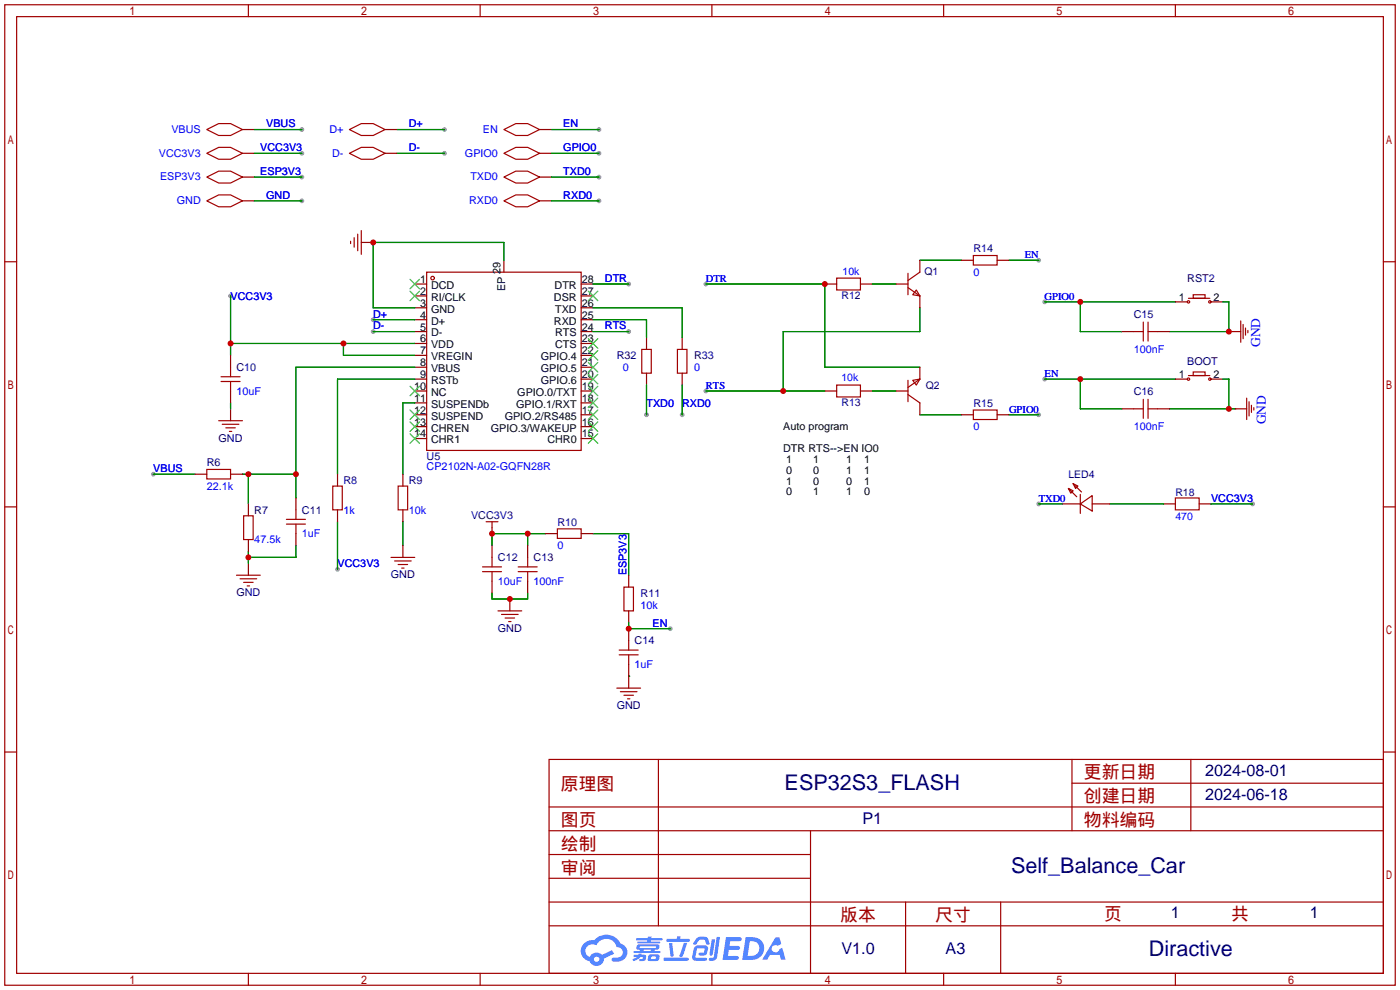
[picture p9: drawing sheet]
<svg xmlns="http://www.w3.org/2000/svg" width="299mm" height="212mm" viewBox="0 0 299 212" stroke-linecap="round" stroke-linejoin="round" font-family="sans-serif">
<g fill="#999">
<circle cx="79.8" cy="70.9" r=".51"/>
<circle cx="49.3" cy="63.2" r=".51"/>
<circle cx="32.8" cy="101.3" r=".51"/>
<circle cx="72.1" cy="121.7" r=".51"/>
<circle cx="134.4" cy="70.9" r=".51"/>
<circle cx="134.4" cy="60.7" r=".51"/>
<circle cx="223.3" cy="81" r=".51"/>
<circle cx="223.3" cy="64.5" r=".51"/>
<circle cx="222" cy="107.7" r=".51"/>
<circle cx="150.9" cy="60.7" r=".51"/>
<circle cx="222" cy="55.6" r=".51"/>
<circle cx="222" cy="88.6" r=".51"/>
<circle cx="267.7" cy="107.7" r=".51"/>
<circle cx="64.5" cy="27.7" r=".51"/>
<circle cx="64.5" cy="32.8" r=".51"/>
<circle cx="64.5" cy="42.9" r=".51"/>
<circle cx="128" cy="27.7" r=".51"/>
<circle cx="128" cy="32.8" r=".51"/>
<circle cx="128" cy="37.8" r=".51"/>
<circle cx="128" cy="42.9" r=".51"/>
<circle cx="79.8" cy="68.3" r=".51"/>
<circle cx="95" cy="32.8" r=".51"/>
<circle cx="95" cy="27.7" r=".51"/>
<circle cx="64.5" cy="37.8" r=".51"/>
<circle cx="145.8" cy="88.6" r=".51"/>
<circle cx="138.2" cy="88.6" r=".51"/>
<circle cx="150.9" cy="83.6" r=".51"/>
<circle cx="143.3" cy="134.4" r=".51"/>
</g>
<g fill="none" stroke="#a10000" stroke-width=".25">
<path d="M1 1h297.2v209.6h-297.2zM3.6 3.6h292.1v204.4h-292.1zM53.1 1v2.6M102.6 1v2.6M152.1 1v2.6M201.7 1v2.6M251.2 1v2.6M1 55.9h2.6M295.7 55.9h2.5M1 108.3h2.6M295.7 108.3h2.5M1 160.7h2.6"/>
<path d="M117.3 162.3h178.4v45.7h-178.4zM117.3 177.5h178.4M117.3 172.5h178.4M140.7 162.3v35.6M173.2 177.5v30.5M229.1 162.3v15.2M229.1 167.4h66.6M254.5 162.3v15.2M295.7 160.7h2.5M117.3 182.6h55.9M117.3 197.9h178.4M117.3 192.8h178.4"/>
<path d="M117.3 187.7h55.9M193.5 192.8v15.2M213.9 192.8v15.2M53.1 208v2.6M102.6 208v2.6M152.1 208v2.6M201.7 208v2.6M251.2 208v2.6"/>
</g>
<g fill="#5487ff">
<path d="M155.2 200.3h2.6a.48 .48 0 0 1 .7 .4 .48 .48 0 0 1-.6 .4h-1.8l-.2 1.1h1.9a.43 .43 0 0 1 .4 .4 .43 .43 0 0 1-.5 .4h-1.9l-.2 1.3h1.7a.45 .45 0 0 1 .5 .2 .45 .45 0 0 1-.1 .6h-3.3z"/>
<path d="M165.7 200.3h.9l.4 1.5-.8 .3a.84 .84 0 0 0-1.2 .3 .84 .84 0 0 0 .4 1.1 .84 .84 0 0 0 1.1-.4l.1-.2 .6-.3 .7 2.5h-1l-.2-1h-2.1l-.6 1h-1.1z"/>
<path d="M152.1 200.8h.7l-.5 3.1a.36 .36 0 0 1-.3 .3 .36 .36 0 0 1-.4-.3z"/>
<path d="M153.2 200.2h.7l-.6 4.3a1.13 1.13 0 0 1-1.8 .6l.2-.4h.7l.2-.2z"/>
<path d="M148.9 200.6l.6-.4h1a.77 .77 0 0 1 .9 .5l.3 1-.2 .2h-.5l-.3-.9-.2-.2-1 .1-.7 1-.6-.1-.1-.2z"/>
<path d="M148.4 202.4l.6-.3h1.7a.81 .81 0 0 1 .7 .5 .81 .81 0 0 1-.2 .8 .81 .81 0 0 1-.9 .8h-.7a.32 .32 0 0 1-.3-.3 .32 .32 0 0 1 .4-.3h.7l.2-.9-1.6 .1-.4 1.8 2.2 .1a.32 .32 0 0 1 .3 .4 .32 .32 0 0 1-.4 .2h-2.2l-.5-.3-.1-.5z"/>
<path d="M141.9 204.7h5a.33 .33 0 0 1 .3 .3 .33 .33 0 0 1-.3 .3h-4.9l-.2-.1z"/>
<path d="M146.1 201.5h.8l-.7 2a.98 .98 0 0 1-.7 1.1l-.3-.3z"/>
<path d="M143 201.6h.7l.3 2.5a.34 .34 0 0 1-.3 .4 .34 .34 0 0 1-.4-.3z"/>
<path d="M142.5 200.7h2.1l.3-.6h.6l-.1 .6h1.7a.32 .32 0 0 1 .4 .3 .32 .32 0 0 1-.4 .3h-4.5l-.2-.2z"/>
<path d="M135.5 204.1h.9l.1-.3h.6v.3h.8a.82 .82 0 0 1-.5 1.3h-.8v-.4l.7-.1 .1-.3a.68 .68 0 0 0-1 .4l-1.1 .4-.1-.4 .9-.5h-.7z"/>
<path d="M136 200.5h2.4l.1-.3h.7v.3h2.2l.2 .3-.2 .2h-2.3v.2h1.8l.2 .3-.2 .1h-4.5l-.1-.4h2l.1-.2h-2.3l-.1-.2z"/>
<path d="M159.4 200.3l-.8 4.9h1.7a2.5 2.5 0 0 0 3-2.5 2.5 2.5 0 0 0-3.1-2.4zM160.3 201.1a1.61 1.61 0 0 1 2 1.5 1.61 1.61 0 0 1-1.8 1.7h-.7z"/>
<path d="M136.2 202a.55 .55 0 0 0-.2 .8 .55 .55 0 0 0 .7 .2l.1 .3h-1.3v.3l5.4 .1 .3-.2-.2-.2h-1.2l.2-.3a.7 .7 0 0 0 .8-.3 .7 .7 0 0 0 0-.8l-4.2-.1zM136.8 202.3l3.3-.1 .1 .1-.2 .3h-3.2zM137.5 203h1.7l-.2 .3h-1.4z"/>
<path d="M138.6 204.2a1.05 1.05 0 0 0 0 1.2 2.91 2.91 0 0 0 2.2-.2 .98 .98 0 0 0 0-1.2h-1.6zM139.2 204.5l.9-.1 .1 .4-.2 .2-.8-.1z"/>
<path d="M124.9 201.6a2.23 2.23 0 0 0-.7 2.3 2.23 2.23 0 0 0 1.8 1.6 1.58 1.58 0 0 0 1.8 .9 1.58 1.58 0 0 0 1.3-1.5l2.2-1.1-.5-.7-2.1 1a1.65 1.65 0 0 0-2.7 .4 1.45 1.45 0 0 1-.8-1.9 1.45 1.45 0 0 1 2-.7l.3 .1a2.3 2.3 0 0 1 2.3-1.3 2.3 2.3 0 0 1 2 1.7 1.12 1.12 0 0 1 1.3 1 1.12 1.12 0 0 1-1.1 1.2h-.7a.45 .45 0 0 0-.6 .4 .45 .45 0 0 0 .5 .5 2.21 2.21 0 0 0 2.2-.5 2.21 2.21 0 0 0 .5-2.3 2.13 2.13 0 0 0-1.3-1.1 3.3 3.3 0 0 0-5.6-.7l-1.1 .1zM127 205a.57 .57 0 0 1 1.1 0 .57 .57 0 0 1-1.1 0z"/>
</g>
<g fill="none" stroke="#a10000" stroke-width=".25">
<path d="M44.2 27.7l2.5-1.3h2.6l2.5 1.3-2.5 1.3h-2.6zM44.2 32.8l2.5-1.3h2.6l2.5 1.3-2.5 1.2h-2.6zM44.2 37.8l2.5-1.2h2.6l2.5 1.2-2.5 1.3h-2.6zM74.7 27.7l2.5-1.3h2.6l2.5 1.3-2.5 1.3h-2.6zM74.7 32.8l2.5-1.3h2.6l2.5 1.3-2.5 1.2h-2.6zM107.7 27.7l2.5-1.3h2.6l2.5 1.3-2.5 1.3h-2.6zM107.7 32.8l2.5-1.3h2.6l2.5 1.3-2.5 1.2h-2.6zM107.7 37.8l2.5-1.2h2.6l2.5 1.2-2.5 1.3h-2.6zM44.2 42.9l2.5-1.2h2.6l2.5 1.2-2.5 1.3h-2.6zM74.9 51.6v.5M75.7 50.8v2M76.5 50v3.6"/>
<path d="M77.2 49.3v5.1M91.2 58.2h33v38.1h-33zM107.7 42.9l2.5-1.2h2.6l2.5 1.2-2.5 1.3h-2.6zM178.8 59.4h5.1v2.6h-5.1zM194.1 58.4v4.6M196.6 58.2l-2.5 1.7M208 54.6h5.1v2h-5.1zM49.3 78.5v2M137.2 74.7h2v5.1h-2zM144.8 74.7h2v5.1h-2zM194.1 61.5l2.5 1.7M195.8 62l.8 1.2-1.5-.2z"/>
<path d="M242.3 70.9h2M244.3 68.8v4.1M245.4 70.9h2M245.4 68.8v4.1M254 63.8h4.6M255 63h2.6v.8h-2.6zM255 79.5h2.6v.8h-2.6zM262.6 70.9h2.6M265.2 68.6v4.6M265.7 69.3v3.1M266.2 70.1v1.5M266.7 70.6v.5"/>
<path d="M46.7 89.9h5.1M47.2 81.5h4.1M47.2 80.5h4.1M47.5 90.7h3.6M48.3 91.4h2M49 92.2h.5M49.3 81.5v2.1M178.8 82.3h5.1v2.5h-5.1zM194.1 81.3v4.6M194.1 84.3l2.5 1.8M195.1 81.3l1.5-.3-.8 1.3zM196.6 81l-2.5 1.8"/>
<path d="M208 87.6h5.1v2.1h-5.1zM242.3 87.4h2M244.3 85.3v4.1M245.4 87.4h2M245.4 85.3v4.1M254 80.3h4.6M263.9 87.4h2.5M266.4 85.1v4.6M267 85.9v3M267.5 86.6v1.5M268 87.1v.5M44.2 100.3h5.1v2.1h-5.1z"/>
<path d="M52.1 110.2h2v5.1h-2zM61.2 112h4.1M61.2 111h4.1M63.2 109v2M63.2 112v2M71.1 103.9h2.1v5.1h-2.1zM83.6 119.1h5M84.3 119.9h3.6M85.1 103.9h2v5.1h-2zM103.9 111.5h2.5M105.2 111.5v1.3M105.2 119.1v2.1"/>
<path d="M112.8 119.1v2.1M119.1 113h5.1v2.1h-5.1zM228.3 104.4l1.1 .5-.5 .5zM228.3 104.4l1.8 1.8M229.4 103.4l1 .5-.5 .5zM229.4 103.4l1.7 1.8M230.9 107.7l2.5-1.8v3.3zM230.9 105.7v4M251.2 106.4h5.1v2.6h-5.1zM50.5 122.9h5.1M51.3 123.7h3.6M52.1 124.5h2"/>
<path d="M52.8 125.2h.5M85.1 120.6h2M85.9 121.4h.5M103.1 122.2h4.1M103.1 121.2h4.1M105.2 122.2v2M106.4 130.6h5.1M107.2 131.3h3.5M107.9 132.1h2.1M108.7 132.8h.5M110.7 122.2h4.1M110.7 121.2h4.1"/>
<path d="M112.8 122.2v2M132.3 140h4.1M132.3 138.9h4.1M133.3 125.5h2.1v5.1h-2.1zM134.4 136.9v2M134.4 140v2M131.8 147.1h5.1M132.6 147.8h3.5M133.3 148.6h2.1M134.1 149.4h.5"/>
<circle cx="92.5" cy="59.4" r=".38"/>
<circle cx="254" cy="64.5" r=".25"/>
<circle cx="258.6" cy="64.5" r=".25"/>
<circle cx="254" cy="81" r=".25"/>
<circle cx="258.6" cy="81" r=".25"/>
</g>
<g fill="none" stroke="#870000" stroke-width=".25">
<path d="M51.8 27.7h2.6M51.8 32.8h2.6M51.8 37.8h2.6M82.3 27.7h2.5M82.3 32.8h2.5M115.3 27.7h2.6M115.3 32.8h2.6M115.3 37.8h2.6M51.8 42.9h2.6M77.2 51.8h2.6M107.7 55.6v2.6M115.3 42.9h2.6"/>
<path d="M196.6 55.6v2.6M205.5 55.6h2.5M213.1 55.6h2.5M49.3 75.9v2.6M88.6 60.7h2.6M88.6 63.2h2.6M88.6 65.8h2.6M88.6 68.3h2.6M88.6 70.9h2.6M88.6 73.4h2.6M88.6 75.9h2.6M88.6 78.5h2.6"/>
<path d="M124.2 60.7h2.5M124.2 63.2h2.5M124.2 65.8h2.5M124.2 68.3h2.5M124.2 70.9h2.5M124.2 73.4h2.5M124.2 75.9h2.5M124.2 78.5h2.5M138.2 72.1v2.6M138.2 79.8v2.5M145.8 72.1v2.6M145.8 79.8v2.5"/>
<path d="M176.3 60.7h2.5M183.9 60.7h2.5M191.5 60.7h2.6M196.6 63.2v2.6M196.6 78.5v2.5M239.8 70.9h2.5M247.4 70.9h2.5M251.2 64.5h2.5M258.8 64.5h2.6M262.6 70.9h.1M49.3 83.6v2.5M49.3 87.4v2.5"/>
<path d="M88.6 81h2.6M88.6 83.6h2.6M88.6 86.1h2.6M88.6 88.6h2.6M88.6 91.2h2.6M88.6 93.7h2.6M124.2 81h2.5M124.2 83.6h2.5M124.2 86.1h2.5M124.2 88.6h2.5M124.2 91.2h2.5M124.2 93.7h2.5"/>
<path d="M176.3 83.6h2.5M183.9 83.6h2.5M191.5 83.6h2.6M196.6 86.1v2.5M205.5 88.6h2.5M213.1 88.6h2.5M239.8 87.4h2.5M247.4 87.4h2.5M251.2 81h2.5M258.8 81h2.6M263.9 87.4h.1M41.7 101.3h2.5"/>
<path d="M49.3 101.3h2.5M53.1 107.7v2.5M53.1 115.3v2.6M63.2 106.4v2.6M63.2 114v2.6M72.1 101.3v2.6M72.1 109v2.5M86.1 101.3v2.6M86.1 109v2.5M86.1 116.6v2.5M105.2 112.8v1.2M105.2 116.6v2.5"/>
<path d="M112.8 116.6v2.5M116.6 114h2.5M124.2 114h2.5M227.1 107.7h3.8M233.4 107.7h3.8M248.7 107.7h2.5M256.3 107.7h2.5M53.1 120.4v2.5M105.2 124.2v2.5M109 128v2.6M112.8 124.2v2.5M134.4 122.9v2.6"/>
<path d="M134.4 130.6v2.5M134.4 134.4v2.5M134.4 142v5.1"/>
</g>
<g fill="none" stroke="#3c3" stroke-width=".25">
<path d="M87.6 59.7l2.1 2M89.7 59.7l-2.1 2M87.6 62.2l2.1 2.1M89.7 62.2l-2.1 2.1M125.7 77.5l2.1 2M125.7 74.9l2.1 2.1M125.7 72.4l2.1 2M125.7 62.2l2.1 2.1M127.8 77.5l-2.1 2M127.8 74.9l-2.1 2.1M127.8 72.4l-2.1 2M127.8 62.2l-2.1 2.1"/>
<path d="M87.6 82.5l2.1 2.1M87.6 87.6l2.1 2.1M87.6 90.2l2.1 2M87.6 92.7l2.1 2M89.7 82.5l-2.1 2.1M89.7 87.6l-2.1 2.1M89.7 90.2l-2.1 2M89.7 92.7l-2.1 2M125.7 92.7l2.1 2M125.7 90.2l2.1 2M125.7 87.6l2.1 2.1M125.7 85.1l2.1 2"/>
<path d="M125.7 82.5l2.1 2.1M125.7 80l2.1 2M127.8 92.7l-2.1 2M127.8 90.2l-2.1 2M127.8 87.6l-2.1 2.1M127.8 85.1l-2.1 2M127.8 82.5l-2.1 2.1M127.8 80l-2.1 2"/>
</g>
<g fill="none" stroke="#008700" stroke-width=".25">
<path d="M54.4 27.7h10.1M54.4 32.8h10.1M54.4 37.8h10.1M84.8 27.7h10.2M84.8 32.8h10.2M117.9 27.7h10.1M117.9 32.8h10.1M117.9 37.8h10.1M54.4 42.9h10.1M107.7 55.6v-3.8h-27.9v14h8.8M117.9 42.9h10.1M196.6 55.6h8.9"/>
<path d="M215.6 55.6h6.4M49.3 73.4h39.3M49.3 63.2v12.7M73.4 73.4v2.5h15.2M79.8 70.9h8.8M79.8 68.3h8.8M88.6 78.5h-25.4v27.9M126.7 65.8h19.1v6.3M126.7 70.9h7.7M126.7 60.7h7.7M126.7 68.3h11.5v3.8M150.9 60.7h25.4v17.8h20.3"/>
<path d="M186.4 60.7h5.1M196.6 65.8v5.1h-29.2v12.7M223.3 64.5h27.9M230.9 64.5v6.4h8.9M261.4 64.5h1.2v6.4h-12.7M49.3 86.1v1.3M88.6 81h-16.5v20.3M88.6 86.1h-2.5v15.2M138.2 82.3v6.3M145.8 82.3v6.3M150.9 83.6h25.4M186.4 83.6h5.1"/>
<path d="M196.6 88.6h8.9M215.6 88.6h6.4M223.3 81h27.9M230.9 81v6.4h8.9M249.9 87.4h14M261.4 81h1.2v6.4M32.8 101.3h8.9M51.8 101.3h11.4M53.1 101.3v6.4M53.1 117.9v2.5M63.2 116.6v2.5h-10.1M72.1 111.5v10.2"/>
<path d="M86.1 111.5v5.1M112.8 114v2.6M116.6 114h-11.4v2.6M126.7 114h7.7v8.9M222 107.7h5.1M237.2 107.7h11.5M258.8 107.7h8.9M105.2 126.7v1.3h7.6v-1.3M134.4 133.1v1.3h8.9M134.4 144.5h.1"/>
</g>
<g fill="#c00">
<circle cx="79.8" cy="51.8" r=".63"/>
<circle cx="49.3" cy="73.4" r=".63"/>
<circle cx="73.4" cy="73.4" r=".63"/>
<circle cx="53.1" cy="101.3" r=".63"/>
<circle cx="63.2" cy="101.3" r=".63"/>
<circle cx="53.1" cy="119.1" r=".63"/>
<circle cx="230.9" cy="81" r=".63"/>
<circle cx="230.9" cy="64.5" r=".63"/>
<circle cx="176.3" cy="60.7" r=".63"/>
<circle cx="262.6" cy="70.9" r=".63"/>
<circle cx="262.6" cy="87.4" r=".63"/>
<circle cx="112.8" cy="114" r=".63"/>
<circle cx="105.2" cy="114" r=".63"/>
<circle cx="109" cy="128" r=".63"/>
<circle cx="167.4" cy="83.6" r=".63"/>
<circle cx="134.4" cy="134.4" r=".63"/>
</g>
<g font-size="4.6" fill="#000080">
<text x="167.7" y="168.8">ESP32S3_FLASH</text>
<text x="216.1" y="186.6">Self_Balance_Car</text>
<text x="245.5" y="204.3">Diractive</text>
</g>
<g font-size="3.8" fill="#a00000">
<text x="231.6" y="166.4">更新日期</text>
<text x="119.9" y="168.9">原理图</text>
<text x="231.6" y="171.5">创建日期</text>
<text x="119.9" y="176.5">图页</text>
<text x="231.6" y="176.5">物料编码</text>
<text x="119.9" y="181.6">绘制</text>
<text x="119.9" y="186.7">审阅</text>
<text x="179.6" y="196.9">版本</text>
<text x="199.9" y="196.9">尺寸</text>
<text x="236" y="196.6">页</text>
<text x="263.1" y="196.6">共</text>
</g>
<g font-size="3.5" fill="#000080">
<text x="257.6" y="165.9">2024-08-01</text>
<text x="257.6" y="171">2024-06-18</text>
<text x="184.3" y="176">P1</text>
<text x="250.2" y="196.1">1</text>
<text x="280" y="196.1">1</text>
<text x="179.8" y="204">V1.0</text>
<text x="202.1" y="204">A3</text>
</g>
<g font-size="2.9" fill="#00f">
<text x="269.3" y="74.2" transform="rotate(-90 269.3 74.2)">GND</text>
<text x="270.6" y="90.7" transform="rotate(-90 270.6 90.7)">GND</text>
</g>
<g font-size="2.3" fill="#00f">
<text x="36.6" y="28.4">VBUS</text>
<text x="56.9" y="27.2">VBUS</text>
<text x="70.4" y="28.4">D+</text>
<text x="87.4" y="27.2">D+</text>
<text x="103.2" y="28.4">EN</text>
<text x="120.4" y="27.2">EN</text>
<text x="33.9" y="33.5">VCC3V3</text>
<text x="55.6" y="32.3">VCC3V3</text>
<text x="71" y="33.5">D-</text>
<text x="87.4" y="32.3">D-</text>
<text x="99.4" y="33.5">GPIO0</text>
<text x="120.4" y="32.3">GPIO0</text>
<text x="34.2" y="38.5">ESP3V3</text>
<text x="55.6" y="37.4">ESP3V3</text>
<text x="100.5" y="38.5">TXD0</text>
<text x="120.4" y="37.4">TXD0</text>
<text x="37.8" y="43.6">GND</text>
<text x="56.9" y="42.5">GND</text>
<text x="100.3" y="43.6">RXD0</text>
<text x="120.4" y="42.5">RXD0</text>
<text x="208" y="59">0</text>
<text x="49.3" y="64.1">VCC3V3</text>
<text x="129.3" y="60.2">DTR</text>
<text x="79.8" y="70.4">D-</text>
<text x="79.8" y="67.9">D+</text>
<text x="129.3" y="70.4">RTS</text>
<text x="242.3" y="75.5">100nF</text>
<text x="133.1" y="79.3">0</text>
<text x="148.3" y="79.3">0</text>
<text x="50.5" y="84.4">10uF</text>
<text x="138.2" y="86.9">TXD0</text>
<text x="145.8" y="86.9">RXD0</text>
<text x="208" y="92">0</text>
<text x="242.3" y="92">100nF</text>
<text x="32.8" y="100.9">VBUS</text>
<text x="91.2" y="100.4">CP2102N-A02-GQFN28R</text>
<text x="44.2" y="104.7">22.1k</text>
<text x="258.8" y="107.2">VCC3V3</text>
<text x="73.4" y="109.8">1k</text>
<text x="87.4" y="109.8">10k</text>
<text x="54.4" y="116.1">47.5k</text>
<text x="64.5" y="114.9">1uF</text>
<text x="119.1" y="117.4">0</text>
<text x="72.1" y="121.2">VCC3V3</text>
<text x="106.4" y="125">10uF</text>
<text x="114" y="125">100nF</text>
<text x="133.9" y="122.9" transform="rotate(-90 133.9 122.9)">ESP3V3</text>
<text x="136.9" y="130.1">10k</text>
<text x="139.4" y="133.9">EN</text>
<text x="135.6" y="142.8">1uF</text>
</g>
<g font-size="2.3" fill="#000080">
<text x="208" y="53.9">R14</text>
<text x="253.7" y="60.2">RST2</text>
<text x="242.3" y="67.9">C15</text>
<text x="131.8" y="76.8">R32</text>
<text x="148.3" y="76.8">R33</text>
<text x="50.5" y="79.3">C10</text>
<text x="253.7" y="78">BOOT</text>
<text x="208" y="86.9">R15</text>
<text x="242.3" y="84.4">C16</text>
<text x="46.7" y="94.4">GND</text>
<text x="44.2" y="99.6">R6</text>
<text x="91.2" y="98.3">U5</text>
<text x="73.4" y="103.4">R8</text>
<text x="87.4" y="103.4">R9</text>
<text x="54.4" y="109.8">R7</text>
<text x="64.5" y="109.8">C11</text>
<text x="100.7" y="110.9">VCC3V3</text>
<text x="119.1" y="112.3">R10</text>
<text x="106.4" y="119.9">C12</text>
<text x="114" y="119.9">C13</text>
<text x="83.5" y="123.6">GND</text>
<text x="50.5" y="127.4">GND</text>
<text x="136.9" y="127.6">R11</text>
<text x="106.4" y="135.1">GND</text>
<text x="135.6" y="137.7">C14</text>
<text x="131.8" y="151.6">GND</text>
</g>
<g font-size="2.3">
<text x="107" y="58.7" transform="rotate(-90 107 58.7)">29</text>
<text x="89.8" y="60.5">1</text>
<text x="89.8" y="63">2</text>
<text x="89.8" y="65.6">3</text>
<text x="92.1" y="61.7">DCD</text>
<text x="92.1" y="64.3">RI/CLK</text>
<text x="108" y="62.2" transform="rotate(-90 108 62.2)">EP</text>
<text x="118.4" y="64.3">DSR</text>
<text x="118.5" y="61.7">DTR</text>
<text x="124.3" y="65.6">26</text>
<text x="124.3" y="63">27</text>
<text x="124.3" y="60.5">28</text>
<text x="252" y="64.3">1</text>
<text x="259.3" y="64.3">2</text>
<text x="89.8" y="68.1">4</text>
<text x="89.8" y="70.6">5</text>
<text x="92.1" y="66.8">GND</text>
<text x="92.1" y="69.4">D+</text>
<text x="92.1" y="71.9">D-</text>
<text x="118.4" y="69.4">RXD</text>
<text x="118.6" y="71.9">RTS</text>
<text x="118.6" y="66.8">TXD</text>
<text x="124.3" y="70.6">24</text>
<text x="124.3" y="68.1">25</text>
<text x="89.8" y="73.2">6</text>
<text x="89.8" y="75.7">7</text>
<text x="92.1" y="74.4">VDD</text>
<text x="92.1" y="77">VREGIN</text>
<text x="115.6" y="77">GPIO.4</text>
<text x="118.6" y="74.4">CTS</text>
<text x="124.3" y="75.7">22</text>
<text x="124.3" y="73.2">23</text>
<text x="88.5" y="83.3">10</text>
<text x="89.8" y="78.3">8</text>
<text x="89.8" y="80.8">9</text>
<text x="92.1" y="79.5">VBUS</text>
<text x="92.1" y="82.1">RSTb</text>
<text x="115.6" y="82.1">GPIO.6</text>
<text x="115.6" y="79.5">GPIO.5</text>
<text x="124.3" y="83.3">19</text>
<text x="124.3" y="80.8">20</text>
<text x="124.3" y="78.3">21</text>
<text x="252" y="80.8">1</text>
<text x="259.3" y="80.8">2</text>
<text x="88.5" y="85.9">11</text>
<text x="88.5" y="88.4">12</text>
<text x="92.1" y="84.6">NC</text>
<text x="92.1" y="87.1">SUSPENDb</text>
<text x="92.1" y="89.7">SUSPEND</text>
<text x="107.9" y="89.7">GPIO.2/RS485</text>
<text x="110.3" y="87.1">GPIO.1/RXT</text>
<text x="110.6" y="84.6">GPIO.0/TXT</text>
<text x="124.3" y="88.4">17</text>
<text x="124.3" y="85.9">18</text>
<text x="88.5" y="91">13</text>
<text x="88.5" y="93.5">14</text>
<text x="92.1" y="92.2">CHREN</text>
<text x="92.1" y="94.8">CHR1</text>
<text x="104.9" y="92.2">GPIO.3/WAKEUP</text>
<text x="117" y="94.8">CHR0</text>
<text x="124.3" y="93.5">15</text>
<text x="124.3" y="91">16</text>
<text x="167.4" y="92">Auto program</text>
<text x="167.4" y="96.6">DTR RTS--&gt;EN IO0</text>
<text x="168" y="98.9">1</text>
<text x="168" y="101.2">0</text>
<text x="173.8" y="98.9">1</text>
<text x="173.8" y="101.2">0</text>
<text x="180.9" y="98.9">1</text>
<text x="180.9" y="101.2">1</text>
<text x="184.7" y="98.9">1</text>
<text x="184.7" y="101.2">1</text>
<text x="168" y="103.5">1</text>
<text x="168" y="105.9">0</text>
<text x="173.8" y="103.5">0</text>
<text x="173.8" y="105.9">1</text>
<text x="180.9" y="103.5">0</text>
<text x="180.9" y="105.9">1</text>
<text x="184.7" y="103.5">1</text>
<text x="184.7" y="105.9">0</text>
</g>
<g font-size="2.2" fill="#00f">
<text x="180.1" y="58.9">10k</text>
<text x="219" y="55.2">EN</text>
<text x="150.9" y="60.3">DTR</text>
<text x="223.3" y="64.1">GPIO0</text>
<text x="150.9" y="83.1">RTS</text>
<text x="179.8" y="81.4">10k</text>
<text x="223.3" y="80.6">EN</text>
<text x="215.7" y="88.2">GPIO0</text>
<text x="222" y="107.2">TXD0</text>
<text x="251.2" y="111.1">470</text>
</g>
<g font-size="2.2" fill="#000080">
<text x="197.6" y="58.9">Q1</text>
<text x="179.8" y="64">R12</text>
<text x="197.9" y="83.1">Q2</text>
<text x="179.8" y="86.8">R13</text>
<text x="228.3" y="102.2">LED4</text>
<text x="251.2" y="106">R18</text>
</g>
</svg>
